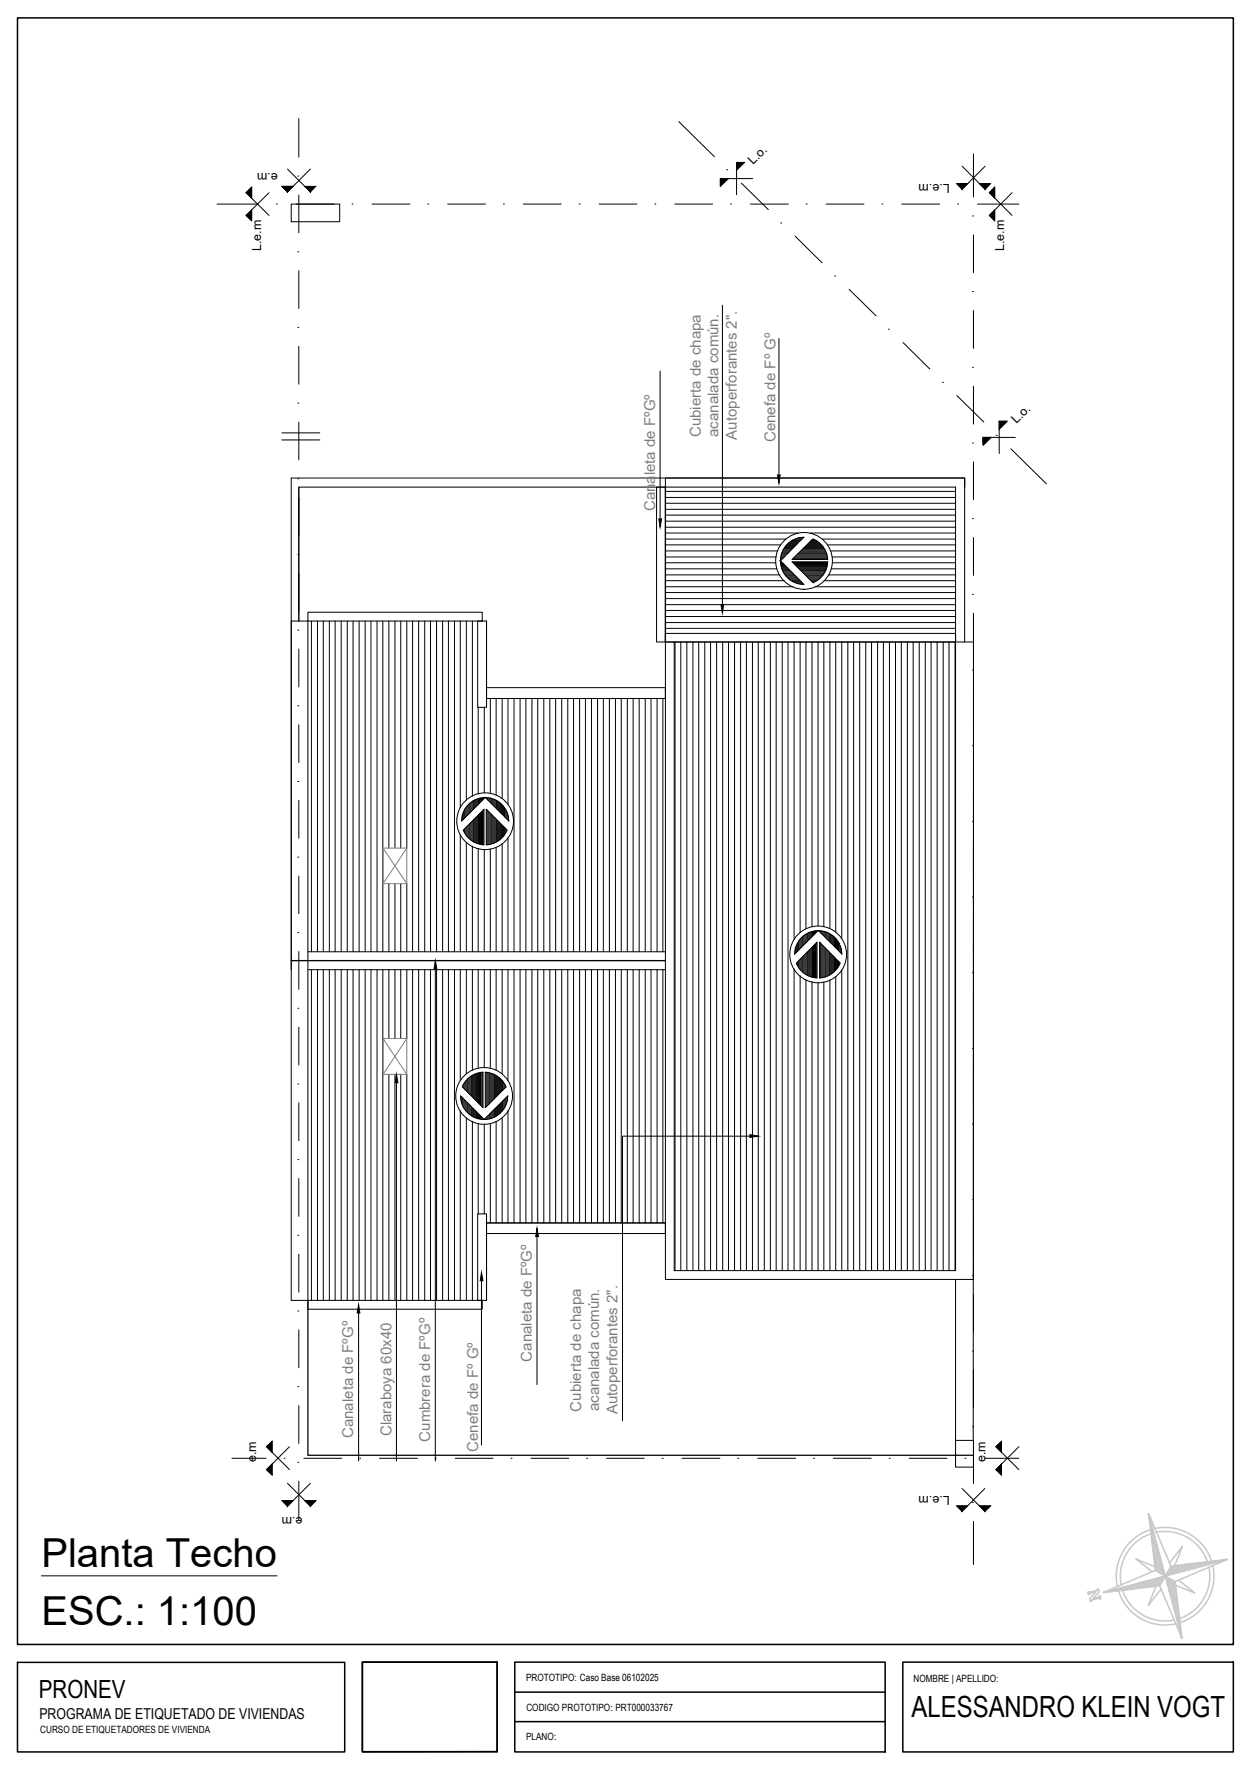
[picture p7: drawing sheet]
<svg xmlns="http://www.w3.org/2000/svg" width="210mm" height="297mm" viewBox="0 0 210 297" stroke-linecap="round" stroke-linejoin="round" font-family="sans-serif">
<!-- layer: 0 -->
<path d="M2.9 3h204v273h-204zM2.9 279h54.9v15h-54.9zM60.8 278.9h22.6v15.1h-22.6zM86.4 278.9h62.1v15.1h-62.1zM151.5 278.9h55.4v15.1h-55.4zM86.4 284h62.1M86.4 288.9h62.1" fill="none" stroke="#000" stroke-width=".25"/>
<!-- layer: Textos -->
<g fill="none" stroke="#000" stroke-width=".17">
<path d="M42.2 33.2v-1.8l-.9 .9 3.8 3.9M45.1 32.3l-3.8 3.9 .9 .8v-1.7M47.3 31.3l.9 .9-.9-.9h1.9zM48.2 28.4l3.9 3.8M52.1 28.4l-3.9 3.8M122.2 30l-1.3 1.2v-1.2h5.4M123.6 28.5l1.3-1.2h-1.3v5.4M161.4 27.9l3.9 3.8 .9-.9h-1.8M165.3 27.9l-3.9 3.8-.9-.9h1.9M166.9 33.2v-1.8l-.9 .9 3.8 3.9M169.8 32.3l-3.8 3.9 .9 .8v-1.7M166.3 73.4l-1.3 1.3-.1-1.3h5.5"/>
<path d="M167.7 72l1.3-1.3h-1.3v5.4M45.6 243.7v-1.8l-.9 .9 3.9 3.8M48.2 248.9l3.9 3.9 .9-1h-1.8M48.6 242.8l-3.9 3.8 .9 .9v-1.8M52.1 248.9l-3.9 3.9-.9-1h1.9M161.4 249.8l3.8 3.8 1-.9h-1.8M165.2 249.8l-3.8 3.8-.9-.9h1.8M168 243.7v-1.8l-.9 .9 3.9 3.8M171 242.8l-3.9 3.8 .9 .9v-1.8M7 264.5h39.5"/>
</g>
<!-- layer: Ejes -->
<g fill="none" stroke="#000" stroke-width=".17">
<path d="M50.1 19.9v6.5M36.4 34.2h7M46.5 34.2h.1M49.7 34.2h6.4M50.1 29.5h.1M50.1 32.7v6.4M59.2 34.2h.1M62.4 34.2h6.4M71.9 34.2h.1M75.1 34.2h6.4M84.6 34.2h.1M87.8 34.2h6.4"/>
<path d="M97.3 34.2h.1M100.5 34.2h6.4M110 34.2h.1M113.2 34.2h6.4M113.9 20.4l6 5.9M122.1 28.5h.1M122.7 34.2h.1M124.4 30.7l4.5 4.5M125.9 34.2h6.4M131.2 37.4h.1M133.4 39.6l4.5 4.5M135.4 34.2h.1"/>
<path d="M138.6 34.2h6.4M148.1 34.2h.1M151.3 34.2h6.4M160.8 34.2h.1M163.3 36.2h.1M163.3 25.8v7.3M163.3 39.4v6.4M164 34.2h7M50.1 42.2h.1M50.1 54.9h.1M50.1 45.4v6.4M50.1 58.1v6.4"/>
<path d="M140.2 46.3h.1M142.5 48.6l4.5 4.4M149.2 55.2h.1M151.5 57.5l4.5 4.4M163.3 48.9h.1M163.3 52.1v6.4M50.1 67.6h.1M50.1 70.8v6.4M158.3 64.2h.1M160.5 66.4l4.6 4.4M163.3 74.3h.1M163.3 61.6h.1"/>
<path d="M163.3 64.8v6.4M163.3 77.5v6.4M167.3 73.1h.1M169.6 75.3l6 5.9M50.1 80.3h.1M50.1 93h.1M50.1 83.5v6.4M50.1 96.2v6.4M163.3 99.7h.1M163.3 87h.1M163.3 90.2v6.4M48.9 104.2v58.5"/>
<path d="M50.1 105.7h.1M50.1 118.4h.1M50.1 108.9v6.4M81.6 104.2v13h30M111.6 107.7h48.7M163.3 112.4h.1M163.3 102.9v6.4M163.3 115.6v6.4M50.1 131.1h.1M50.1 121.6v6.4M50.1 134.3v6.4M163.3 137.8h.1"/>
<path d="M163.3 125.1h.1M163.3 128.3v6.4M50.1 143.8h.1M50.1 156.5h.1M50.1 147v6.3M50.1 159.7v6.3M163.3 150.5h.1M163.3 141v6.4M163.3 153.7v6.4M50.1 169.2h.1M50.1 172.4v6.3M163.3 175.9h.1"/>
<path d="M163.3 163.2h.1M163.3 166.4v6.4M163.3 179.1v6.4M50.1 181.9h.1M50.1 194.6h.1M50.1 185.1v6.3M50.1 197.8v6.3M163.3 188.6h.1M163.3 191.8v6.4M50.1 207.3h.1M50.1 210.5v6.3M111.6 205.2h-30v13"/>
<path d="M163.3 214h.1M163.3 201.3h.1M163.3 204.5v6.4M163.3 217.2v6.4M50.1 220h.1M50.1 232.7h.1M50.1 223.2v6.3M50.1 235.9v6.3M163.3 239.4h.1M163.3 226.7h.1M163.3 229.9v6.4M38.9 244.7h5.7"/>
<path d="M47.8 244.7h.1M50.1 245.4h.1M50.1 248.6v6.5M51 244.7h6.3M60.5 244.7h.1M63.7 244.7h6.3M73.2 244.7h.1M76.4 244.7h6.3M85.9 244.7h.1M89.1 244.7h6.3M98.6 244.7h.1M101.8 244.7h6.3"/>
<path d="M111.3 244.7h.1M114.4 244.7h6.4M124 244.7h.1M127.1 244.7h6.4M136.7 244.7h.1M139.8 244.7h6.4M149.4 244.7h.1M152.5 244.7h6.4M162.1 244.7h.1M163.3 252.1h.1M163.3 242.6v6.4M163.3 255.3v7.3"/>
<path d="M165.2 244.7h5.8"/>
</g>
<!-- layer: Muros -->
<path d="M51.7 218.2v26h111.6" fill="none" stroke="#000" stroke-width=".21"/>
<!-- layer: Textos -->
<g fill="#000" stroke="#000" stroke-width=".17">
<path d="M41.3 36.2l.9-.9v1.7zM41.3 32.3l.9-.9v1.8zM123.6 27.3h1.3l-1.3 1.2zM166.9 35.3v1.7l-.9-.8zM166.9 31.4v1.8l-.9-.9zM167.7 70.7h1.3l-1.3 1.3zM44.7 246.6l.9-.9v1.8zM44.7 242.8l.9-.9v1.8zM167.1 246.6l.9-.9v1.8zM167.1 242.8l.9-.9v1.8z"/>
<path d="M47.3 31.3h.9v.9zM48.2 31.3v.9l1-.9z"/>
<path d="M51.2 31.3h.9v.9zM52.1 31.3v.9l.9-.9z"/>
<path d="M120.9 30v1.2zM120.9 30h1.3l-1.3 1.2z"/>
<path d="M160.5 30.8h.9v.9zM161.4 30.8v.9l1-.9z"/>
<path d="M164.4 30.8h.9v.9zM165.3 30.8v.9l.9-.9z"/>
<path d="M164.9 73.4l.1 1.3zM165 73.4v1.3l1.3-1.3z"/>
<path d="M47.3 251.8h.9v1zM48.2 251.8v1l1-1z"/>
<path d="M51.2 251.8h.9v1zM52.1 251.8v1l.9-1z"/>
<path d="M160.5 252.7h.9v.9zM161.4 252.7v.9l.9-.9z"/>
<path d="M164.4 252.7h.8v.9zM165.2 252.7v.9l1-.9z"/>
</g>
<!-- layer: Rayado -->
<g fill="none" stroke="#000" stroke-width=".17">
<path d="M111.6 99.4h48.7M111.6 98.5h21.5M111.6 97.5h20M111.6 96.5h19.2M111.6 95.5h18.8M111.6 94.4h18.6M111.6 93.5h18.6M111.6 92.5h18.9M111.6 91.4h19.4M111.6 90.5h20.3M111.6 89.5h22.3M111.6 88.5h48.7"/>
<path d="M111.6 87.5h48.7M111.6 86.4h48.7M111.6 85.5h48.7M111.6 84.5h48.7M111.6 83.5h48.7M111.6 82.5h48.7M135.9 89.5h24.4M136.8 98.5h23.5M138 90.5h22.3M138.3 97.5h22M138.9 91.4h21.4M139 96.5h21.3"/>
<path d="M139.4 92.5h20.9M139.5 95.5h20.8M139.6 94.4h20.7M139.6 93.5h20.7M52.3 104.2v55.5M53.3 104.2v55.5M54.2 104.2v55.5M55.3 104.2v55.5M56.2 104.2v55.5M57.2 104.2v55.5M58.3 104.2v55.5M59.2 104.2v55.5"/>
<path d="M60.3 104.2v55.5M61.3 104.2v55.5M62.2 104.2v55.5M63.3 104.2v55.5M64.2 104.2v55.5M65.2 104.2v38.1M66.3 104.2v38.1M67.2 104.2v38.1M68.3 104.2v38.1M69.2 104.2v55.5M70.2 104.2v55.5M71.3 104.2v55.5"/>
<path d="M72.2 104.2v55.5M73.3 104.2v55.5M74.3 104.2v55.5M75.2 104.2v55.5M76.3 104.2v55.5M77.2 104.2v31.4M78.2 104.2v30.1M79.3 104.2v29.4M80.2 118.7v14.5M81.3 118.7v14.4M82.3 117.2v15.9M83.2 117.2v16.2"/>
<path d="M84.3 117.2v16.8M85.2 117.2v17.8M86.2 117.2v42.5M87.3 117.2v42.5M88.2 117.2v42.5M89.3 117.2v42.5M90.2 117.2v42.5M91.2 117.2v42.5M92.3 117.2v42.5M93.2 117.2v42.5M94.2 117.2v42.5M95.3 117.2v42.5"/>
<path d="M96.2 117.2v42.5M97.3 117.2v42.5M98.2 117.2v42.5M99.2 117.2v42.5M100.3 117.2v42.5M101.2 117.2v42.5M102.2 117.2v42.5M103.3 117.2v42.5M104.2 117.2v42.5M105.3 117.2v42.5M106.2 117.2v42.5M107.2 117.2v42.5"/>
<path d="M108.3 117.2v42.5M109.2 117.2v42.5M110.3 117.2v42.5M111.2 117.2v42.5M111.6 105.5h48.7M111.6 104.5h48.7M111.6 103.5h48.7M111.6 102.4h48.7M111.6 101.5h48.7M111.6 100.5h48.7M113.3 107.7v105.5M114.2 107.7v105.5"/>
<path d="M115.2 107.7v105.5M116.3 107.7v105.5M117.2 107.7v105.5M118.3 107.7v105.5M119.2 107.7v105.5M120.2 107.7v105.5M121.3 107.7v105.5M122.2 107.7v105.5M123.2 107.7v105.5M124.3 107.7v105.5M125.2 107.7v105.5M126.3 107.7v105.5"/>
<path d="M127.2 107.7v105.5M128.2 107.7v105.5M129.3 107.7v105.5M130.2 107.7v105.5M131.2 107.7v105.5M132.2 107.7v105.5M133.2 107.7v50M134.3 107.7v48.8M135.2 107.7v48.2M136.2 107.7v47.8M137.3 107.7v47.7M138.2 107.7v47.8"/>
<path d="M139.2 107.7v48.1M140.2 107.7v48.7M141.2 107.7v49.8M142.3 107.7v105.5M143.2 107.7v105.5M144.2 107.7v105.5M145.3 107.7v105.5M146.2 107.7v105.5M147.2 107.7v105.5M148.2 107.7v105.5M149.2 107.7v105.5M150.3 107.7v105.5"/>
<path d="M151.2 107.7v105.5M152.2 107.7v105.5M153.2 107.7v105.5M154.2 107.7v105.5M155.3 107.7v105.5M156.2 107.7v105.5M157.2 107.7v105.5M158.3 107.7v105.5M159.2 107.7v105.5M160.2 107.7v105.5M65.2 148.3v11.4M66.3 148.3v11.4"/>
<path d="M67.2 148.3v11.4M68.3 148.3v11.4M77.2 140.1v19.6M78.2 141.4v18.3M79.3 142v17.7M80.2 142.4v17.3M81.3 142.5v17.2M82.3 142.5v17.2M83.2 142.2v17.5M84.3 141.6v18.1M85.2 140.6v19.1M52.3 162.7v55.5"/>
<path d="M53.3 162.7v55.5M54.2 162.7v55.5M55.3 162.7v55.5M56.2 162.7v55.5M57.2 162.7v55.5M58.3 162.7v55.5M59.2 162.7v55.5M60.3 162.7v55.5M61.3 162.7v55.5M62.2 162.7v55.5M63.3 162.7v55.5M64.2 162.7v55.5"/>
<path d="M65.2 162.7v11.6M66.3 162.7v11.6M67.2 162.7v11.6M68.3 162.7v11.6M69.2 162.7v55.5M70.2 162.7v55.5M71.3 162.7v55.5M72.2 162.7v55.5M73.3 162.7v55.5M74.3 162.7v55.5M75.2 162.7v55.5M76.3 162.7v55.5"/>
<path d="M77.2 162.7v18.6M78.2 162.7v17.5M79.3 162.7v16.9M80.2 162.7v16.5M81.3 162.7v16.5M82.3 162.7v16.5M83.2 162.7v16.9M84.3 162.7v17.5M85.2 162.7v18.7M86.2 162.7v42.5M87.3 162.7v42.5M88.2 162.7v42.5"/>
<path d="M89.3 162.7v42.5M90.2 162.7v42.5M91.2 162.7v42.5M92.3 162.7v42.5M93.2 162.7v42.5M94.2 162.7v42.5M95.3 162.7v42.5M96.2 162.7v42.5M97.3 162.7v42.5M98.2 162.7v42.5M99.2 162.7v42.5M100.3 162.7v42.5"/>
<path d="M101.2 162.7v42.5M102.2 162.7v42.5M103.3 162.7v42.5M104.2 162.7v42.5M105.3 162.7v42.5M106.2 162.7v42.5M107.2 162.7v42.5M108.3 162.7v42.5M109.2 162.7v42.5M110.3 162.7v42.5M111.2 162.7v42.5M133.2 162.6v50.6"/>
<path d="M134.3 163.7v49.5M135.2 164.4v48.8M136.2 164.8v48.4M137.3 164.9v48.3M138.2 164.8v48.4M139.2 164.5v48.7M140.2 163.9v49.3M141.2 162.8v50.4M65.2 180.3v37.9M66.3 180.3v37.9M67.2 180.3v37.9M68.3 180.3v37.9"/>
<path d="M77.2 186.4v31.8M78.2 187.6v30.6M79.3 188.2v30M80.2 188.5v15.2M81.3 188.6v15.1M82.3 188.5v16.7M83.2 188.2v17M84.3 187.5v17.7M85.2 186.4v18.8"/>
</g>
<!-- layer: Vistas -->
<g fill="none" stroke="#000" stroke-width=".17">
<path d="M48.9 34.2h8.1v3h-8.1zM110.2 81.7h1.4v26v-1.4h48.7v1.4h-50.1zM111.6 81.7h-61.5v22.5M161.9 81.7v-1.5h-50.3v1.5h48.7v131.5h-47.2v-105.5M48.9 104.2h2.8v114h-2.8v-138h113v27.5M51.7 102.7h29.2v1.5h-29.2zM80.2 104.2h1.4v14.5h-1.4zM81.6 115.4h30v1.8h-30zM111.6 107.7v107h51.7v-107h-3M163.3 133.3v108.4M51.7 159.7h59.9M48.9 161.2h62.7"/>
<path d="M51.7 162.7h59.9M51.7 218.2h29.2v1.5h-29.2zM80.2 203.7h1.4v14.5h-1.4zM81.6 205.2h30v1.8h-30zM160.3 214.7v27M160.3 241.7h3v4.5h-3z"/>
</g>
<!-- layer: Cotas -->
<path d="M121.2 51.2v50.3M130.7 56.8v22.9M110.8 62.3v24.8M50.1 81.7v22.5M161.9 80.2v1.5M73 162.6v82.6M160.3 179.2v.6M66.5 181.7v63.5M125.8 190.7h-21.3v47.7M80.8 214.9v27.6M90.1 207.5v24.9M60.2 220.3v24.9" fill="none" stroke="#000" stroke-width=".17"/>
<!-- layer: Detalles -->
<g fill="none" stroke="#000" stroke-width=".17">
<path d="M47.3 73.8h6.4M47.3 72.6h6.4M131 94.1h.1M131 94.3h.1M131 93.8h.2M131 94.4h.2M131 93.9h.1M131 93.5h.6M131 93.6h.4M131 94.7h.6M131 94.6h.4M131 93.3h.7"/>
<path d="M131 94.9h.7M131.1 93.1h.8M131.1 95.1h.8M131.1 93h1M131.1 95.2h1M131.2 92.8h1M131.2 95.4h1M131.2 92.7h1.2M131.2 95.5h1.2M131.3 92.5h1.2M131.3 95.7h1.2M131.4 92.3h1.3"/>
<path d="M131.4 95.8h1.3M131.5 92.2h1.4M131.5 96h1.4M131.5 92h1.5M131.5 96.2h1.5M131.6 91.9h1.6M131.6 96.4h1.6M131.8 91.7h1.5M131.8 96.5h1.5M131.9 91.5h1.6M131.9 96.6h1.6M132 91.4h1.7"/>
<path d="M132 96.8h1.7M132.2 91.2h1.6M132.2 97h1.6M132.3 91.1h1.7M132.3 97.2h1.7M132.6 90.9h1.5M132.6 97.3h1.5M132.8 90.7h1.5M132.8 97.5h1.5M133.1 90.6h1.4M133.1 93.8h5.8M133.1 94.4h5.8"/>
<path d="M133.1 97.6h1.4M133.2 93.6h5.7M133.2 94.6h5.7M133.4 93.5h5.4M133.4 94.7h5.4M133.4 90.4h1.2M133.4 97.8h1.2M133.5 93.3h5.3M133.5 94.9h5.3M133.7 93.1h5.1M133.7 95.1h5.1M133.8 93h4.9"/>
<path d="M133.8 95.2h4.9M133.9 90.3h.9M133.9 98h.9M134 92.8h4.7M134 95.4h4.7M134.2 92.7h4.4M134.2 95.5h4.4M134.3 92.5h4.3M134.3 95.7h4.3M134.5 92.3h4M134.5 95.8h4M134.6 92.2h3.8"/>
<path d="M134.6 96h3.8M134.8 92h3.5M134.8 96.2h3.5M134.9 90.1l-3.9 4M134.9 90.2a4 4 0 0 0-3.9 3.9 4 4 0 0 0 3.9 4l-3.9-4M135 91.9h3.2M135 96.4h3.2M135.1 91.7h3M135.1 96.5h3M135.3 91.5h2.6M135.3 96.6h2.6M135.4 91.4h2.4"/>
<path d="M135.4 96.8h2.4M135.6 91.2h2M135.6 97h2M135.8 91.1h1.7M135.8 97.2h1.7M135.9 90.9h1.4M135.9 97.3h1.4M136.1 90.7h.9M136.1 97.5h.9M136.2 90.6h.6M136.2 97.6h.6M136.4 90.5a4 4 0 0 1 2.5 3.4"/>
<path d="M136.4 90.4l-3.5 3.5h6M138.9 94.3h-6l3.5 3.5a4 4 0 0 0 2.5-3.5M77.6 136.8v.9M77.7 136.3v1.2M77.9 136v1.3M77.9 139.1v.6M78 135.7v1.5M78 139v.9M78.2 135.5v1.5M78.2 138.8v1.4M78.4 135.3v1.6M78.4 138.7v1.7"/>
<path d="M78.5 135.1v1.6M78.5 138.5v2M78.7 134.9v1.7M78.7 138.3v2.4M78.8 134.8v1.6M78.8 138.2v2.6M79 134.7v1.5M79 138v3M79.2 134.5v1.6M79.2 137.9v3.2M79.3 134.4v1.5M79.3 137.7v3.5"/>
<path d="M79.5 134.3v1.5M79.5 137.5v3.8M79.6 134.2v1.4M79.6 137.4v4M79.8 134.2v1.2M79.8 137.2v4.2M80 134.1v1.2M80 137.1v4.4M80.2 134.1v1M80.2 136.9v4.7M80.3 134v1M80.3 136.7v4.9"/>
<path d="M80.4 133.9v.9M80.4 136.6v5M80.6 133.9v.7M80.6 136.4v5.3M80.8 133.9v.6M80.8 136.3v5.4M81 133.9v.4M81 136.1v5.7M81.1 133.9v.3M81.1 135.9v5.9M81.2 135.8v6a4 4 0 0 1-3.5-2.5zM81.3 133.9v.1"/>
<path d="M81.4 133.8l-4 4a4 4 0 0 1 4-3.9 4 4 0 0 1 4 3.9M81.4 133.8h.1M81.4 133.8l4 4M81.6 133.9v.1M81.7 133.9v.3M81.7 135.9v5.9M81.9 133.9v.4M81.9 136.1v5.7M82.1 133.9v.6M82.1 136.3v5.4M82.2 133.9v.7M82.2 136.4v5.3"/>
<path d="M82.4 133.9v.9M82.4 136.6v5M82.5 134v1M82.5 136.7v4.9M82.7 134.1v1M82.7 136.9v4.7M82.9 134.1v1.2M82.9 137.1v4.4M83 134.2v1.2M83 137.2v4.2M83.2 134.2v1.4M83.2 137.4v4"/>
<path d="M83.3 134.3v1.5M83.3 137.5v3.8M83.5 134.4v1.5M83.5 137.7v3.5M83.7 134.5v1.6M83.7 137.9v3.2M83.8 134.7v1.5M83.8 138v3M84 134.8v1.6M84 138.2v2.6M84.1 134.9v1.7M84.1 138.3v2.4"/>
<path d="M84.3 135.1v1.6M84.3 138.5v2M84.5 135.3v1.6M84.5 138.7v1.7M84.6 135.5v1.5M84.6 138.8v1.4M84.8 135.7v1.5M84.8 139v.9M84.9 136v1.3M84.9 139.1v.6M85.1 139.3a4 4 0 0 1-3.5 2.5v-6l3.5 3.5M85.1 136.3v1.2"/>
<path d="M85.3 136.8v.9M133.4 159.1v.9M133.6 158.7v1.2M133.8 158.3v1.4M134 158v1.5M134.1 157.8v1.5M134.3 157.6v1.6M134.4 157.4v1.6M134.6 157.2v1.7M134.7 157.1v1.6M134.9 157v1.5M135.1 156.8v1.6"/>
<path d="M135.2 156.8v1.4M135.4 156.7v1.4M135.4 159.9v3.7M135.5 156.6v1.3M135.5 159.7v4M135.7 156.5v1.2M135.7 159.6v4.2M135.9 156.4v1.2M135.9 159.4v4.4M136 156.4v1M136 159.2v4.7M136.2 156.3v1"/>
<path d="M136.2 159v5M136.3 156.3v.8M136.3 158.9v5.1M136.5 156.3v.6M136.5 158.7v5.3M136.7 156.2v.6M136.7 158.6v5.4M136.8 156.2v.4M136.8 158.4v5.7M137 156.2v.3M137 158.2v5.9M137.1 156.2v.1"/>
<path d="M137.3 156.1l4 4M137.3 156.1l-4 4M137.3 156.1v.1M137.5 156.2v.1M137.6 156.2v.3M137.6 158.2v5.9M137.8 156.2v.4M137.8 158.4v5.7M137.9 156.2v.6M137.9 158.6v5.4M138.1 156.3v.6M138.1 158.7v5.3"/>
<path d="M138.3 156.3v.8M138.3 158.9v5.1M138.4 156.3v1M138.4 159v5M138.6 156.4v1M138.6 159.2v4.7M138.7 156.4v1.2M138.7 159.4v4.4M138.9 156.5v1.2M138.9 159.6v4.2M139.1 156.6v1.3M139.1 159.7v4"/>
<path d="M139.2 156.7v1.4M139.2 159.9v3.7M139.4 156.8v1.4M139.5 156.8v1.6M139.7 157v1.5M139.9 157.1v1.6M140 157.2v1.7M140.2 157.4v1.6M140.3 157.6v1.6M140.5 157.8v1.5M140.7 158v1.5M140.8 158.3v1.4"/>
<path d="M141 158.7v1.2M141.2 159.1v.9M80.6 180v5.4M80.7 179.9v5.7M80.9 179.9v5.9M81 180a4 4 0 0 0-3.4 2.4M81 179.9v6l-3.4-3.5M81.4 179.9v6l3.5-3.5M81.4 180a4 4 0 0 1 3.5 2.4M81.5 179.9v5.9M81.7 179.9v5.7M81.9 180v5.4"/>
<path d="M133.3 160.2a4 4 0 0 1 4-4 4 4 0 0 1 3.9 4M133.6 161.7a4 4 0 0 0 3.5 2.4M133.6 161.6l3.5-3.5v6M133.8 161.5v.5M134 161.3v1M134.1 161.2v1.3M134.3 161v1.7M134.4 160.8v2.1M134.6 160.7v2.3M134.7 160.5v2.7M134.9 160.4v2.9M135.1 160.2v3.2"/>
<path d="M135.2 160v3.5M139.4 160v3.5M139.5 160.2v3.2M139.7 160.4v2.9M139.9 160.5v2.7M140 160.7v2.3M140.2 160.8v2.1M140.3 161v1.7M140.5 161.2v1.3M140.7 161.3v1M140.8 161.5v.5M140.9 161.7a4 4 0 0 1-3.4 2.4"/>
<path d="M141 161.6l-3.5-3.5v6M77.3 183.9l4 4M77.3 183.9a4 4 0 0 0 3.9 4M77.4 184v.9M77.6 184.2v1.2M77.7 182v.5M77.7 184.4v1.3M77.9 181.8v.9M77.9 184.5v1.5M78 181.5v1.4M78 184.7v1.5M78.2 181.3v1.7"/>
<path d="M78.2 184.8v1.6M78.4 181.1v2.1M78.4 185v1.6M78.5 181v2.3M78.5 185.2v1.6M78.7 180.8v2.7M78.7 185.3v1.6M78.8 180.7v3M78.8 185.5v1.5M79 180.6v3.2M79 185.6v1.6M79.1 180.5v3.5"/>
<path d="M79.1 185.8v1.5M79.3 180.4v3.7M79.3 185.9v1.5M79.5 180.3v4M79.5 186.1v1.4M79.6 180.3v4.2M79.6 186.3v1.2M79.8 180.2v4.4M79.8 186.4v1.2M79.9 180.1v4.7M79.9 186.6v1.1M80.1 180.1v4.9"/>
<path d="M80.1 186.7v1M80.3 180v5.1M80.3 186.9v.8M80.4 180v5.3M80.4 187.1v.7M80.6 187.2v.6M80.7 187.4v.4M80.9 187.5v.3M81.1 187.7v.1M81.3 187.9h.1M81.4 187.7v.1M81.5 187.5v.3"/>
<path d="M81.7 187.4v.4M81.9 187.2v.6M82.1 180v5.3M82.1 187.1v.7M82.2 180v5.1M82.2 186.9v.8M82.4 180.1v4.9M82.4 186.7v1M82.5 180.1v4.7M82.5 186.6v1.1M82.7 180.2v4.4M82.7 186.4v1.2"/>
<path d="M82.9 180.3v4.2M82.9 186.3v1.2M83 180.3v4M83 186.1v1.4M83.2 180.4v3.7M83.2 185.9v1.5M83.3 180.5v3.5M83.3 185.8v1.5M83.5 180.6v3.2M83.5 185.6v1.6M83.6 180.7v3M83.6 185.5v1.5"/>
<path d="M83.8 180.8v2.7M83.8 185.3v1.6M84 181v2.3M84 185.2v1.6M84.1 181.1v2.1M84.1 185v1.6M84.3 181.3v1.7M84.3 184.8v1.6M84.4 181.5v1.4M84.4 184.7v1.5M84.6 181.8v.9M84.6 184.5v1.5"/>
<path d="M84.8 182v.5M84.8 184.4v1.3M84.9 184.2v1.2M85.1 184v.9M85.2 183.9a4 4 0 0 1-4 4M85.2 183.9l-3.9 4"/>
<circle cx="134.9" cy="94.1" r="4.8"/>
<circle cx="81.4" cy="137.8" r="4.8"/>
<circle cx="137.3" cy="160.2" r="4.8"/>
<circle cx="81.2" cy="183.9" r="4.8"/>
</g>
<!-- layer: Cotas -->
<path d="M111.6 81.7v26M48.9 161.2h62.7" fill="none" stroke="#000" stroke-width=".21"/>
<path d="M130.4 79.7h.5l-.2 1.4zM110.5 87.1h.5l-.2 1.4zM121 101.5h.4l-.2 1.4zM73 161.2l.3 1.4h-.5zM66.5 180.3l.3 1.4h-.5zM125.8 190.4l1.4 .3-1.4 .2zM80.8 213.5l.2 1.4h-.4zM90.1 206.1l.3 1.4h-.5zM60.2 218.9l.2 1.4h-.5z" fill="#000" stroke="#000" stroke-width=".17"/>
<!-- layer: Aberturas -->
<path d="M64.3 142.3h4v6h-4zM64.3 142.3l4 6M68.3 142.3l-4 6M64.3 174.3h4v6h-4zM64.3 174.3l4 6M68.3 174.3l-4 6" fill="none" stroke="#808080" stroke-width=".17"/>
<!-- layer: 0 -->
<g fill="none" stroke="#c7c8ca" stroke-width=".25">
<path d="M192.8 254.1l2.7 10.4-10.4 2.8 8.8-3.8zM192.8 254.1h.1M192.8 254.1l3.7 8.7M192.8 254.3h.1M192.8 254.6h.1M192.9 254.7l-.1 .1M193 254.9l-.2 .1M193 255.1l-.1 .1M193.1 255.4h-.2M193.1 255.6h-.2M193.2 255.8l-.2 .1M193.3 256l-.3 .1"/>
<path d="M193.3 256.2l-.3 .1M193.4 256.4l-.4 .1M193.4 256.6a8.2 8.2 0 0 0-5.9 9.7M193.4 256.6l-.3 .1M193.5 256.8l-.4 .1M193.5 257l-.4 .1M193.5 257.3a7.5 7.5 0 0 0-5.4 8.7M193.6 257.2l-.5 .1M193.6 257.4l-.5 .2M193.7 257.6l-.5 .2M193.7 256.5a8.2 8.2 0 0 1 9.6 5.5M193.7 257.9l-.5 .1"/>
<path d="M193.8 258.1l-.6 .1M193.9 258.3l-.6 .1M193.9 258.5l-.6 .2M194 258.7l-.7 .2M194 257.2a7.5 7.5 0 0 1 8.6 4.9M194 258.9l-.6 .2M194.1 259.1l-.7 .2M194.2 259.3l-.8 .2M194.2 259.5l-.8 .2M194.2 259.7l-.8 .2M194.3 259.9l-.8 .2M182.5 267.2l.1-.1 .1 .2 1.5-.4-.1-.2h.2l.1 .5-1.1 1.1 1.2-.3-.1-.2h.2l.1 .5-.2 .1v-.2l-1.4 .4v.1l-.2 .1-.1-.5 1.1-1.2-1.2 .3 .1 .2h-.2z"/>
<path d="M185.2 267.3l9.4-1.2 .9-1.6 2.8 10.4M185.3 267.2l.1 .1M185.6 267.1v.1M185.8 267.1v.1M186 267v.2M186.2 267v.1M186.4 266.9l.1 .2M186.6 266.9l.1 .2M186.8 266.8l.1 .2M187 266.7l.1 .3M187.3 266.7v.3M187.4 266.7l.2 .3"/>
<path d="M187.6 266.6a8.2 8.2 0 0 0 9.6 5.9M187.6 266.6l.2 .4M187.8 266.5l.2 .4M188.1 266.5l.1 .4M188.2 266.5a7.5 7.5 0 0 0 8.8 5.4M188.3 266.4l.1 .5M188.5 266.4l.1 .4M188.7 266.3l.1 .5M188.9 266.2l.1 .6M189.1 266.2l.1 .6M189.3 266.1l.2 .6M189.5 266.1l.2 .6"/>
<path d="M189.7 266l.2 .7M189.9 266l.2 .7M190.1 265.9l.2 .7M190.3 265.9l.3 .7M190.6 265.8l.2 .8M190.8 265.8l.2 .8M191 265.7l.2 .8M191.2 265.6l.2 .9M191.4 265.6l.2 .9M191.6 265.5l.2 .9M191.8 265.5l.3 .9M192 265.4l.3 1"/>
<path d="M192.2 265.3l.3 1.1M192.4 265.3l.3 1.1M192.6 265.3l.3 1M192.8 265.2l.3 1.1M193.1 265.1l.3 1.2M193.3 265.1l.3 1.1M193.5 265l.3 1.2M193.7 262.9l-3.1-1.3 2.6 2.1M193.7 265l.3 1.2M193.9 263.5l1.6 1M193.9 266.3l-1.2 3.1 2-2.6M193.9 264.9l.3 1.2"/>
<path d="M194.1 264.9l.4 1.2M194.3 264.8l.3 1.2M194.4 260.1l-.9 .3M194.4 260.3l-.9 .3M194.5 260.6l-.9 .2M194.5 264.8l.3 1M194.5 260.8l-.9 .2M194.6 266.1l3.7 8.8M194.6 261l-1 .2M194.6 261.2l-1 .3M194.7 261.4l-1.1 .3M194.7 264.7l.2 .8"/>
<path d="M194.7 261.6l-1 .3M194.8 261.8l-1.1 .3M194.9 262l-1.2 .3M194.9 262.2l-1.1 .4M194.9 264.6l.2 .6M195 262.4l-1.2 .4M195 262.6l-1.2 .4M195.1 262.8l-1.3 .4M195.1 263.1l-1.2 .3M195.1 264.6l.2 .4M195.2 263.3l-1.2 .3M195.3 263.5l-1.1 .2"/>
<path d="M195.3 263.7l-.8 .2M195.3 264.5l.1 .2M195.4 263.9l-.7 .1M195.4 264.1l-.4 .1M195.5 264.3h-.2M195.6 264.2l.1 .2M195.8 264.6l-.2 .1M195.8 264l.1 .4M196 263.7l.1 .6M196 264.8l-.4 .1M196.1 263.4l.2 .8M196.3 263.2l.2 1"/>
<path d="M196.3 264.9l-.6 .2M196.3 262.2l2.1-2.7-1.3 3.2M196.4 262.9l.3 1.3M196.5 265l-.8 .3M196.6 262.8l.3 1.3M196.8 262.8l.4 1.2M196.8 265.2l-1 .3M197 262.8l.4 1.2M197.1 265.4l-1.3 .3M197.2 265.4l1.1 9.5M197.2 265.8l-1.2 .3M197.2 265.6l-1.3 .3"/>
<path d="M197.2 262.7l.4 1.2M197.2 266.2l-1.1 .3M197.2 266l-1.2 .3M197.3 266.4l-1.2 .3M197.3 266.9l-1.1 .3M197.3 266.7l-1.1 .3M197.4 267.3l-1 .3M197.4 267.1l-1.1 .3M197.4 267.5l-1 .3M197.5 262.7l.3 1.2M197.5 267.9l-1 .3M197.5 267.7l-1.1 .3"/>
<path d="M197.5 268.1l-.9 .3M197.5 268.6l-.8 .2M197.5 268.4l-.9 .2M197.6 269l-.8 .2M197.6 268.8l-.9 .2M197.6 269.2l-.7 .3M197.7 262.7l.3 1.1M197.7 269.5l-.8 .2M197.7 269.7l-.8 .2M197.7 269.9l-.7 .1M197.7 270.1l-.6 .2M197.8 270.3l-.7 .2"/>
<path d="M197.8 270.5l-.6 .2M197.8 270.7l-.6 .2M197.8 265.3l2.7 2-3.2-1.2M197.8 271l-.5 .1M197.9 271.2l-.5 .1M197.9 271.4l-.5 .1M197.9 262.7l.3 1.1M197.9 271.6l-.4 .1M197.9 271.8l-.4 .1M198 272l-.4 .2M198 272.2l-.4 .1M198 272.5h-.3"/>
<path d="M198 272.7l-.2 .1M198 272.9l-.2 .1M198.1 273.1l-.3 .1M198.1 262.6l.3 1.1M198.1 273.3l-.2 .1M198.1 273.6h-.1M198.2 273.8h-.2M198.2 274h-.1M198.2 274.2h-.1M198.3 274.6h.1M198.3 274.4h-.1M198.3 274.8h.1"/>
<path d="M198.3 262.6l.3 1.1M198.6 262.6l.2 1M198.8 262.6l.2 .9M199 262.5l.2 1M199.2 262.5l.2 .9M199.4 262.5l.3 .9M199.6 262.5l.3 .8M199.8 262.4l.3 .9M200 262.4l.3 .8M200.3 262.4l.2 .7M200.5 262.3l.2 .8M200.7 262.3l.2 .8"/>
<path d="M200.9 262.3l.2 .7M201.1 262.3l.2 .6M201.4 262.3l.1 .6M201.6 262.2l.1 .6M201.8 262.2l.1 .6M202 262.2l.2 .5M202.2 262.1l.2 .5M202.5 262.1l.1 .5M202.7 262.1v.5M202.9 263a7.5 7.5 0 0 1-5 8.6M202.9 262l.1 .5M203.1 262l.1 .4"/>
<path d="M203.3 262l.1 .4M203.5 262.8a8.2 8.2 0 0 1-5.5 9.5M203.5 262l.1 .3M203.7 262l.1 .3M203.9 261.9l.1 .3M204.1 261.9l.1 .2M204.4 261.9v.2M204.6 261.9l.1 .1M204.8 261.8l.1 .2M205 261.8v.1M205.2 261.8v.1M205.5 261.7v.1"/>
<path d="M205.7 261.7h.1M205.9 261.7h.1M205.9 261.7l-10.4 2.8 1-1.7 9.4-1.1-8.7 3.7-1.7-.9"/>
</g>
<g font-size="6.7">
<text x="7" y="263">Planta Techo</text>
<text x="7" y="272.7">ESC.: 1:100</text>
</g>
<text font-size="4.9" x="153" y="288.2">ALESSANDRO KLEIN VOGT</text>
<text font-size="4.2" x="6.5" y="285">PRONEV</text>
<g font-size="2.5" fill="#808080">
<text x="117.6" y="73.4" transform="rotate(-90 117.6 73.4)">Cubierta de chapa</text>
<text x="120.6" y="73.3" transform="rotate(-90 120.6 73.3)">acanalada común.</text>
<text x="123.6" y="73.8" transform="rotate(-90 123.6 73.8)">Autoperforantes 2&quot;.</text>
<text x="130.1" y="74.2" transform="rotate(-90 130.1 74.2)">Cenefa de Fº Gº</text>
<text x="109.9" y="85.8" transform="rotate(-90 109.9 85.8)">Canaleta de FºGº</text>
<text x="89.3" y="228.5" transform="rotate(-90 89.3 228.5)">Canaleta de FºGº</text>
<text x="97.5" y="236.9" transform="rotate(-90 97.5 236.9)">Cubierta de chapa</text>
<text x="100.6" y="236.9" transform="rotate(-90 100.6 236.9)">acanalada común.</text>
<text x="103.6" y="237.3" transform="rotate(-90 103.6 237.3)">Autoperforantes 2&quot;.</text>
<text x="59.3" y="241.3" transform="rotate(-90 59.3 241.3)">Canaleta de FºGº</text>
<text x="65.7" y="241" transform="rotate(-90 65.7 241)">Claraboya 60x40</text>
<text x="72.2" y="241.9" transform="rotate(-90 72.2 241.9)">Cumbrera de FºGº</text>
<text x="80.2" y="243.6" transform="rotate(-90 80.2 243.6)">Cenefa de Fº Gº</text>
</g>
<text font-size="2.5" x="6.6" y="288.4">PROGRAMA DE ETIQUETADO DE VIVIENDAS</text>
<g font-size="2.1">
<text x="46.6" y="29.1" transform="rotate(180 46.6 29.1)">e.m</text>
<text x="126.4" y="27.7" transform="rotate(-45 126.4 27.7)">L.o.</text>
<text x="159.4" y="30.9" transform="rotate(180 159.4 30.9)">L.e.m</text>
<text x="43.8" y="42.1" transform="rotate(-90 43.8 42.1)">L.e.m</text>
<text x="168.5" y="42.1" transform="rotate(-90 168.5 42.1)">L.e.m</text>
<text x="170.6" y="71.2" transform="rotate(-45 170.6 71.2)">L.o.</text>
<text x="43" y="245.4" transform="rotate(-90 43 245.4)">e.m</text>
<text x="165.4" y="245.4" transform="rotate(-90 165.4 245.4)">e.m</text>
<text x="159.4" y="251.1" transform="rotate(180 159.4 251.1)">L.e.m</text>
<text x="50.8" y="254.5" transform="rotate(180 50.8 254.5)">e.m</text>
</g>
<g font-size="1.7">
<text x="88.3" y="282.1">PROTOTIPO: Caso Base 06102025</text>
<text x="88.3" y="287.1">CODIGO PROTOTIPO: PRT000033767</text>
<text x="153.3" y="282.2">NOMBRE | APELLIDO:</text>
<text x="6.7" y="290.8">CURSO DE ETIQUETADORES DE VIVIENDA</text>
<text x="88.3" y="292.1">PLANO:</text>
</g>
</svg>
